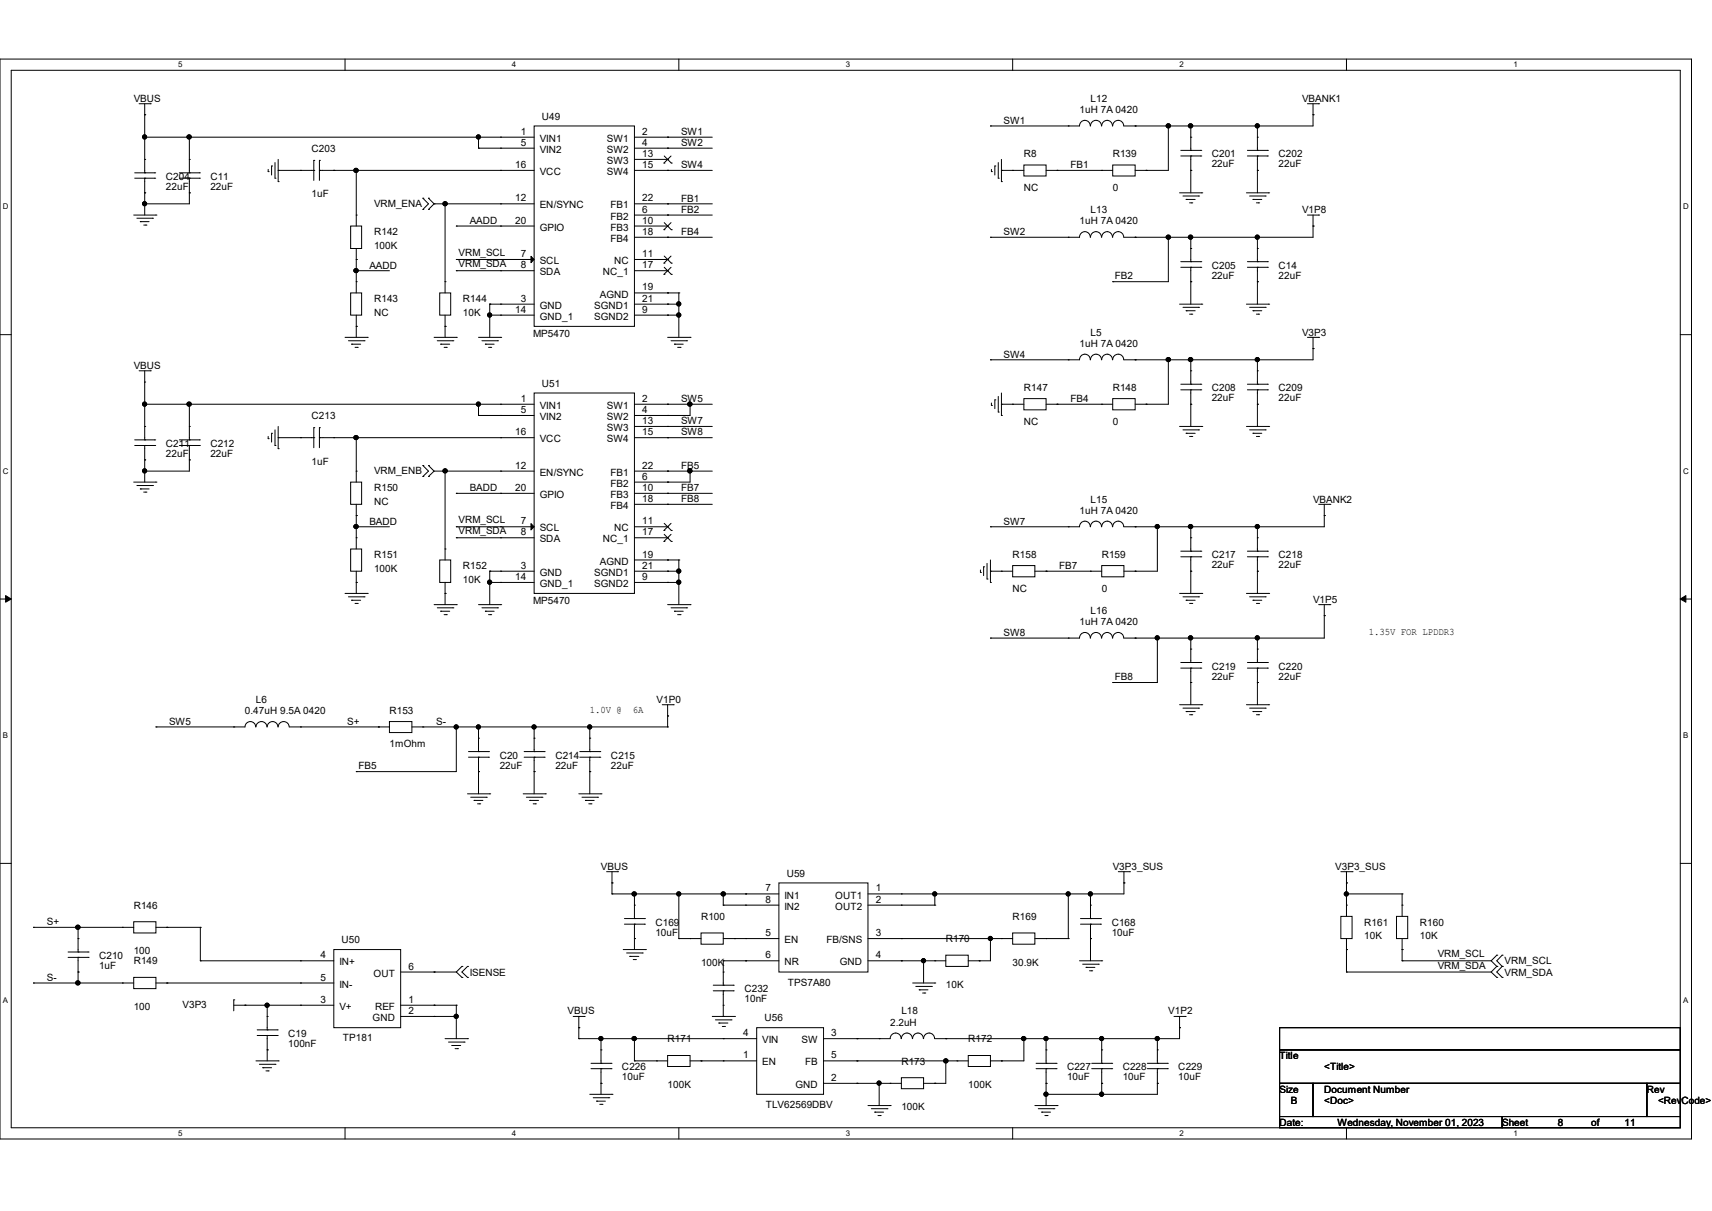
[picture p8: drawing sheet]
<svg xmlns="http://www.w3.org/2000/svg" width="297mm" height="210mm" viewBox="0 0 297 210" stroke-linecap="round" stroke-linejoin="round" font-family="sans-serif">
<path d="M0 10.2h293.5v187.3h-293.5zM1.9 12.2h289.6v183.4h-289.6z" fill="none" stroke="#000" stroke-width=".17"/>
<g fill="#fff">
<path d="M30.9 10.5h.8v1.5h-.8z"/>
<path d="M30.9 195.8h.8v1.5h-.8z"/>
</g>
<path d="M59.9 10.2v2M59.9 195.6v1.9" fill="none" stroke="#000" stroke-width=".17"/>
<g fill="#fff">
<path d="M88.8 10.5h.8v1.5h-.8z"/>
<path d="M88.8 195.8h.8v1.5h-.8z"/>
</g>
<path d="M117.8 10.2v2M117.8 195.6v1.9" fill="none" stroke="#000" stroke-width=".17"/>
<g fill="#fff">
<path d="M146.7 10.5h.8v1.5h-.8z"/>
<path d="M146.7 195.8h.8v1.5h-.8z"/>
</g>
<path d="M175.7 10.2v2M175.7 195.6v1.9" fill="none" stroke="#000" stroke-width=".17"/>
<g fill="#fff">
<path d="M204.6 10.5h.8v1.5h-.8z"/>
<path d="M204.6 195.8h.8v1.5h-.8z"/>
</g>
<path d="M233.6 10.2v2M233.6 195.6v1.9" fill="none" stroke="#000" stroke-width=".17"/>
<g fill="#fff">
<path d="M262.6 10.5h.7v1.5h-.7z"/>
<path d="M262.6 195.8h.7v1.5h-.7z"/>
<path d="M.5 35.1h1v1.5h-1z"/>
<path d="M292 35.1h1v1.5h-1z"/>
<path d="M.5 80.9h1v1.6h-1z"/>
<path d="M292 80.9h1v1.6h-1z"/>
</g>
<path d="M0 58h1.9M291.5 58h2" fill="none" stroke="#000" stroke-width=".17"/>
<g fill="#fff">
<path d="M.5 126.8h.9v1.5h-.9z"/>
<path d="M292 126.8h.9v1.5h-.9z"/>
</g>
<path d="M0 103.9h1.9M291.5 103.9h2" fill="none" stroke="#000" stroke-width=".17"/>
<path d="M1 103.3l.9 .6-.9 .5zM291.5 103.9l1-.6v1.1z" fill="#000" stroke="#000" stroke-width=".17"/>
<g fill="#fff">
<path d="M.5 172.6h.9v1.6h-.9z"/>
<path d="M292 172.6h.9v1.6h-.9z"/>
</g>
<g fill="none" stroke="#000" stroke-width=".17">
<path d="M24.1 18h2M25.1 19.9h.1M25.1 18v12M26.1 18h.1M226.8 18h2M227.8 19.9h.1M227.8 18v3.8h-32.8M228.8 18h.1M23.2 37.3h3.9M23.4 30.9h3.4M23.4 30h3.4M23.7 37.8h2.8"/>
<path d="M24.3 38.4h.1M24.3 38.4h1.6M24.9 39h.4M25.1 30h.1M25.1 30.9h.1M25.1 27.6h.1M25.1 33.4h.1M25.1 23.8h.1M25.1 35.3h.1M25.1 30.9v6.4M25.1 23.8h67.6M25.3 39h.1"/>
<path d="M26.5 37.8h.1M26.8 30.9h.1M26.8 30h.1M27.1 37.3h.1M31.1 30.9h3.5M31.1 30h3.5M32.9 30h.1M32.9 30.9h.1M32.9 27.6h.1M32.9 33.4h.1M32.9 23.8h.1M32.9 23.8v6.2"/>
<path d="M32.9 30.9v4.4h-7.8M34.6 30.9h.1M34.6 30h.1M46.5 29.8h.1M46.5 29.4v.4M47.1 28.8h.1M47.1 28.8v1.6M47.7 30.9h.1M47.7 28.2v2.7M48.3 31.5h.1M48.3 29.5h.1M48.3 27.6v3.9"/>
<path d="M48.3 29.5h6.1M52.2 29.5h.1M54.4 29.5h.1M54.4 27.8h.1M54.4 27.8v3.5M55.4 27.8h.1M55.4 29.5h.1M55.4 29.5h37.3M55.4 27.8v3.5M57.9 29.5h.1M60.8 39.2h1.9v3.9h-1.9zM61.8 37.3h.1"/>
<path d="M61.8 29.5h.1M61.8 29.5v9.7M73.4 34.4h.1M73.4 36.3h.1M73.4 34.4l.9 .9-.9 1M74.3 36.3h.1M74.3 34.4h.1M74.3 34.4l1 .9M75.3 35.3h.1M75.3 35.3l-1 1M75.3 35.3h17.4M77.2 35.3h.1"/>
<path d="M77.2 35.3v15.5M79.2 39.2h.1M79.2 39.2h13.5M83 23.8h.1M83 25.7h.1M83 25.7h9.7M83 23.8v1.9M86.9 35.3h.1M86.9 39.2h.1M86.9 23.8h.1M86.9 25.7h.1M86.9 29.5h.1"/>
<path d="M92.7 21.8h17.4v34.8h-17.4zM110.1 37.3h13.5M110.1 35.3h13.5M110.1 39.2h5.7M110.1 23.8h13.5M110.1 25.7h13.5M110.1 29.5h13.5M110.1 27.6h5.7M115.2 39.8h.1M115.2 28.3h.1M115.2 38.6l1.3 1.2M115.2 27.1l1.3 1.2"/>
<path d="M115.8 35.3h.1M115.8 37.3h.1M115.8 39.2h.1M115.8 23.8h.1M115.8 25.7h.1M115.8 27.6h.1M115.8 29.5h.1M116.4 38.6l-1.2 1.2M116.4 27.1l-1.2 1.2M116.5 39.8h.1M116.5 28.3h.1M171.8 21.8h15.5a.93 .93 0 0 1 .9-.9 .93 .93 0 0 1 .9 .9"/>
<path d="M171.8 21.8h.1M172 29.8h.1M172 29.4v.4M172.6 28.8h.1M172.6 28.8v1.6M173.2 30.9h.1M173.2 28.2v2.7M173.7 31.5h.1M173.7 29.5h.1M173.7 27.6v3.9M173.7 29.5h3.9M175.7 29.5h.1"/>
<path d="M177.6 28.6h3.9v1.9h-3.9zM181.5 29.5h11.5M183.4 29.5h.1M185.3 21.8h.1M189.2 21.8a.95 .95 0 0 1 .9-.9 .95 .95 0 0 1 1 .9M191.1 21.8a.93 .93 0 0 1 1-.9 .93 .93 0 0 1 .9 .9M191.1 29.5h.1M193 28.6h3.9v1.9h-3.9zM193 21.8a.95 .95 0 0 1 1-.9 .95 .95 0 0 1 .9 .9M196.9 21.8h.1M198.8 29.5h.1M202.7 21.8h.1"/>
<path d="M202.7 21.8v7.7h-5.8M204.6 33.4h3.9M204.9 27.1h3.4M204.9 26.1h3.4M205.2 34h2.7M205.8 34.6h.1M205.8 34.6h1.5M206.4 35.2h.4M206.6 26.1h.1M206.6 27.1h.1M206.6 23.8h.1M206.6 29.5h.1"/>
<path d="M206.6 21.8h.1M206.6 21.8v4.3M206.6 27.1v6.3M206.8 35.2h.1M207.9 34h.1M208.3 27.1h.1M208.3 26.1h.1M208.5 33.4h.1M216.2 33.4h3.9M216.4 27.1h3.5M216.4 26.1h3.5M216.8 34h2.7"/>
<path d="M217.4 34.6h.1M217.4 34.6h1.5M218 35.2h.4M218.1 26.1h.1M218.1 27.1h.1M218.1 23.8h.1M218.1 29.5h.1M218.1 21.8h.1M218.1 21.8v4.3M218.1 27.1v6.3M218.4 35.2h.1M219.5 34h.1"/>
<path d="M219.9 27.1h.1M219.9 26.1h.1M220.1 33.4h.1M226.8 37.3h2M227.8 39.2h.1M227.8 37.3v3.8h-32.8M228.8 37.3h.1M59.9 58.5h3.8M60.5 59.1h2.7M60.8 50.8h1.9v3.9h-1.9zM61 59.7h.1M61 59.7h1.6"/>
<path d="M61.8 56.6h.1M61.8 48.9h.1M61.8 45h.1M61.8 46.9h.1M61.8 43.1v7.7M61.8 54.7v3.8M61.8 46.9h5.8M63.2 59.1h.1M63.7 58.5h.1M75.3 58.5h3.9M75.9 59.1h2.7M76.3 50.8h1.9v3.9h-1.9z"/>
<path d="M76.5 59.7h.1M76.5 59.7h1.5M77.2 56.6h.1M77.2 48.9h.1M77.2 54.7v3.8M78.6 59.1h.1M79.2 58.5h.1M79.2 45h.1M79.2 46.9h.1M79.2 45h13.5M79.2 46.9h13.5M83 58.5h3.9"/>
<path d="M83.6 59.1h2.7M84.2 59.7h.1M84.2 59.7h1.5M85 52.7h.1M85 54.7h.1M85 52.7h7.7M85 54.7h7.7M85 52.7v5.8M86.3 59.1h.1M86.9 58.5h.1M86.9 45h.1M86.9 46.9h.1"/>
<path d="M86.9 52.7h.1M86.9 54.7h.1M110.1 52.7h7.7M110.1 45h5.7M110.1 46.9h5.7M110.1 41.1h13.5M110.1 54.7h7.7M110.1 50.8h7.7M115.2 45.6h.1M115.2 47.6h.1M115.2 44.4l1.3 1.2M115.2 46.4l1.3 1.2"/>
<path d="M115.8 41.1h.1M115.8 45h.1M115.8 46.9h.1M115.8 52.7h.1M115.8 54.7h.1M115.8 50.8h.1M115.8 58.5h3.9M116.4 59.1h2.7M116.4 44.4l-1.2 1.2M116.4 46.4l-1.2 1.2M116.5 45.6h.1M116.5 47.6h.1"/>
<path d="M117 59.7h.1M117 59.7h1.5M117.8 50.8h.1M117.8 52.7h.1M117.8 54.7h.1M117.8 50.8v7.7M119.1 59.1h.1M119.7 58.5h.1M171.8 41.1h15.5a.93 .93 0 0 1 .9-.9 .93 .93 0 0 1 .9 .9M171.8 41.1h.1M185.3 41.1h.1M191.1 41.1a.95 .95 0 0 0-1-.9 .95 .95 0 0 0-.9 .9"/>
<path d="M193 41.1a.93 .93 0 0 0-.9-.9 .93 .93 0 0 0-1 .9M193 48.9h.1M194.9 41.1a.95 .95 0 0 0-.9-.9 .95 .95 0 0 0-1 .9M196.9 41.1h.1M202.7 41.1h.1M202.7 41.1v7.8h-9.7M204.6 52.7h3.9M204.9 46.4h3.4M204.9 45.4h3.4M205.2 53.3h2.7M205.8 53.9h.1M205.8 53.9h1.5"/>
<path d="M206.4 54.5h.4M206.6 45.4h.1M206.6 46.4h.1M206.6 43.1h.1M206.6 48.9h.1M206.6 41.1h.1M206.6 41.1v4.3M206.6 46.4v6.3M206.8 54.5h.1M207.9 53.3h.1M208.3 46.4h.1M208.3 45.4h.1"/>
<path d="M208.5 52.7h.1M216.2 52.7h3.9M216.4 46.4h3.5M216.4 45.4h3.5M216.8 53.3h2.7M217.4 53.9h.1M217.4 53.9h1.5M218 54.5h.4M218.1 45.4h.1M218.1 46.4h.1M218.1 43.1h.1M218.1 48.9h.1"/>
<path d="M218.1 41.1h.1M218.1 41.1v4.3M218.1 46.4v6.3M218.4 54.5h.1M219.5 53.3h.1M219.9 46.4h.1M219.9 45.4h.1M220.1 52.7h.1M226.8 58.5h2M227.8 58.5v3.9h-32.8M228.8 58.5h.1M23.4 77.3h3.4"/>
<path d="M23.4 76.3h3.4M24.1 64.3h2M25.1 66.3h.1M25.1 76.3h.1M25.1 77.3h.1M25.1 74h.1M25.1 79.8h.1M25.1 70.1h.1M25.1 64.3v12M25.1 77.3v6.3M25.1 70.1h67.6M26.1 64.3h.1"/>
<path d="M26.8 77.3h.1M26.8 76.3h.1M31.1 77.3h3.5M31.1 76.3h3.5M32.9 76.3h.1M32.9 77.3h.1M32.9 74h.1M32.9 79.8h.1M32.9 70.1h.1M32.9 70.1v6.2M32.9 77.3v4.4h-7.8M34.6 77.3h.1"/>
<path d="M34.6 76.3h.1M46.5 76.1h.1M46.5 75.7v.4M47.1 75.1h.1M47.1 75.1v1.6M47.7 77.3h.1M47.7 74.5v2.8M48.3 77.8h.1M48.3 75.9h.1M48.3 74v3.8M48.3 75.9h6.1M52.2 75.9h.1"/>
<path d="M54.4 75.9h.1M54.4 74.2h.1M54.4 74.2v3.4M55.4 74.2h.1M55.4 75.9h.1M55.4 75.9h37.3M55.4 74.2v3.4M57.9 75.9h.1M61.6 60.2h.4M61.8 75.9h.1M61.8 75.9v7.7M62 60.2h.1"/>
<path d="M77 60.2h.4M77.4 60.2h.1M83 70.1h.1M83 72.1h.1M83 70.1v2M83 72.1h9.7M84.8 60.2h.3M85.1 60.2h.1M86.9 70.1h.1M86.9 72.1h.1M86.9 75.9h.1M92.7 68.2h17.4v34.7h-17.4z"/>
<path d="M110.1 74h13.5M110.1 70.1h13.5M110.1 75.9h13.5M115.8 70.1h.1M115.8 72.1h.1M115.8 74h.1M115.8 75.9h.1M117.6 60.2h.4M118 60.2h.1M119.7 70.1h.1M119.7 70.1v2h-9.6M171.8 62.4h.1"/>
<path d="M172 70.3h.1M172 69.9v.4M172.6 69.3h.1M172.6 69.3v1.6M173.2 71.5h.1M173.2 68.7v2.8M173.7 72.1h.1M173.7 70.1h.1M173.7 68.2v3.9M173.7 70.1h3.9M175.7 70.1h.1M177.6 69.1h3.9v2h-3.9z"/>
<path d="M181.5 70.1h11.5M183.4 70.1h.1M185.3 62.4h.1M189.1 62.4a.93 .93 0 0 0-.9-1 .93 .93 0 0 0-.9 1h-15.5M191.1 62.4a.95 .95 0 0 0-1-1 .95 .95 0 0 0-.9 1M191.1 70.1h.1M193 62.4a.93 .93 0 0 0-.9-1 .93 .93 0 0 0-1 1M193 69.1h3.9v2h-3.9zM194.9 62.4a.95 .95 0 0 0-.9-1 .95 .95 0 0 0-1 1M196.9 62.4h.1M198.8 70.1h.1M202.7 62.4h.1"/>
<path d="M202.7 62.4v7.7h-5.8M204.6 74h3.9M204.9 67.6h3.4M204.9 66.6h3.4M205.2 74.5h2.7M205.8 75.1h.1M205.8 75.1h1.5M206.4 75.7h.4M206.6 66.6h.1M206.6 67.6h.1M206.6 64.3h.1M206.6 70.1h.1"/>
<path d="M206.6 62.4h.1M206.6 62.4v4.2M206.6 67.6v6.4M206.8 75.7h.1M207.9 74.5h.1M208.3 67.6h.1M208.3 66.6h.1M208.5 74h.1M216.2 74h3.9M216.4 67.6h3.5M216.4 66.6h3.5M216.8 74.5h2.7"/>
<path d="M217.4 75.1h.1M217.4 75.1h1.5M218 75.7h.4M218.1 66.6h.1M218.1 67.6h.1M218.1 64.3h.1M218.1 70.1h.1M218.1 62.4h.1M218.1 62.4v4.2M218.1 67.6v6.4M218.4 75.7h.1M219.5 74.5h.1"/>
<path d="M219.9 67.6h.1M219.9 66.6h.1M220.1 74h.1M227.8 60.5h.1M23.2 83.6h3.9M23.7 84.2h2.8M24.3 84.8h.1M24.3 84.8h1.6M24.9 85.3h.4M25.1 81.7h.1M25.3 85.3h.1M26.5 84.2h.1"/>
<path d="M27.1 83.6h.1M60.8 83.6h1.9v3.9h-1.9zM60.8 95.2h1.9v3.9h-1.9zM61.8 89.4h.1M61.8 81.7h.1M61.8 93.3h.1M61.8 91.4h.1M61.8 87.5v7.7M61.8 99.1v3.8M61.8 91.4h5.8M73.4 80.7h.1M73.4 82.6h.1"/>
<path d="M73.4 80.7l.9 1-.9 .9M74.3 82.6h.1M74.3 80.7h.1M74.3 80.7l1 1M75.3 81.7l-1 .9M75.3 81.7h17.4M76.3 97.1h1.9v3.9h-1.9zM77.2 95.2h.1M77.2 81.7h.1M77.2 81.7v15.4M79.2 85.6h.1M79.2 91.4h.1"/>
<path d="M79.2 93.3h.1M79.2 91.4h13.5M79.2 85.6h13.5M79.2 93.3h13.5M85 99.1h.1M85 99.1h7.7M85 99.1v5.8M86.9 81.7h.1M86.9 85.6h.1M86.9 91.4h.1M86.9 93.3h.1M86.9 99.1h.1"/>
<path d="M110.1 87.5h13.5M110.1 99.1h7.7M110.1 91.4h5.7M110.1 81.7h13.5M110.1 85.6h13.5M110.1 93.3h5.7M110.1 97.1h7.7M115.2 92h.1M115.2 93.9h.1M115.2 90.8l1.3 1.2M115.2 92.7l1.3 1.2M115.8 81.7h.1"/>
<path d="M115.8 83.6h.1M115.8 85.6h.1M115.8 87.5h.1M115.8 91.4h.1M115.8 93.3h.1M115.8 99.1h.1M115.8 97.1h.1M116.4 90.8l-1.2 1.2M116.4 92.7l-1.2 1.2M116.5 92h.1M116.5 93.9h.1M117.8 97.1h.1"/>
<path d="M117.8 99.1h.1M117.8 97.1v7.8M119.7 81.7h.1M119.7 81.7v1.9h-9.6M170.1 99.3h.1M170.1 98.8v.5M170.6 98.3h.1M170.6 98.3v1.5M171.2 97.7v2.7M171.8 91.4h.1M171.8 99.1h.1M171.8 97.1v3.9"/>
<path d="M171.8 99.1h3.9M173.7 99.1h.1M175.7 98.1h3.8v1.9h-3.8zM179.5 99.1h11.6M181.5 99.1h.1M185.3 91.4h.1M189.1 91.4a.93 .93 0 0 0-.9-1 .93 .93 0 0 0-.9 1h-15.5M189.2 99.1h.1M191.1 91.4a.95 .95 0 0 0-1-1 .95 .95 0 0 0-.9 1M191.1 98.1h3.9v1.9h-3.9zM193 91.4a.93 .93 0 0 0-.9-1 .93 .93 0 0 0-1 1M194.9 91.4a.95 .95 0 0 0-.9-1 .95 .95 0 0 0-1 1"/>
<path d="M196.9 91.4h.1M196.9 99.1h.1M200.8 91.4h.1M200.8 91.4v7.7h-5.8M204.9 96.6h3.4M204.9 95.6h3.4M206.6 95.6h.1M206.6 96.6h.1M206.6 93.3h.1M206.6 99.1h.1M206.6 91.4h.1M206.6 91.4v4.2"/>
<path d="M206.6 96.6v6.3M208.3 96.6h.1M208.3 95.6h.1M216.4 96.6h3.5M216.4 95.6h3.5M218.1 95.6h.1M218.1 96.6h.1M218.1 93.3h.1M218.1 99.1h.1M218.1 91.4h.1M218.1 91.4v4.2M218.1 96.6v6.3"/>
<path d="M219.9 96.6h.1M219.9 95.6h.1M228.8 87.5h1.9M229.7 89.4h.1M229.7 87.5v3.9h-34.7M230.7 87.5h.1M59.9 102.9h3.8M60.5 103.5h2.7M61 104.1h.1M61 104.1h1.6M61.6 104.6h.4M61.8 101h.1"/>
<path d="M62 104.6h.1M63.2 103.5h.1M63.7 102.9h.1M75.3 104.9h3.9M75.9 105.4h2.7M76.5 106h.1M76.5 106h1.5M77 106.6h.4M77.2 102.9h.1M77.2 101v3.9M77.4 106.6h.1M78.6 105.4h.1"/>
<path d="M79.2 104.9h.1M83 104.9h3.9M83.6 105.4h2.7M84.2 106h.1M84.2 106h1.5M84.8 106.6h.3M85 101h.1M85 101h7.7M85.1 106.6h.1M86.3 105.4h.1M86.9 104.9h.1M86.9 101h.1"/>
<path d="M110.1 101h7.7M115.8 101h.1M115.8 104.9h3.9M116.4 105.4h2.7M117 106h.1M117 106h1.5M117.6 106.6h.4M117.8 101h.1M118 106.6h.1M119.1 105.4h.1M119.7 104.9h.1M171.2 100.4h.1"/>
<path d="M171.8 101h.1M171.8 110.7h.1M185.3 110.7h.1M189.1 110.7a.93 .93 0 0 0-.9-1 .93 .93 0 0 0-.9 1h-15.5M191.1 110.7a.95 .95 0 0 0-1-1 .95 .95 0 0 0-.9 1M193 110.7a.93 .93 0 0 0-.9-1 .93 .93 0 0 0-1 1M193 118.4h.1M194.9 110.7a.95 .95 0 0 0-.9-1 .95 .95 0 0 0-1 1M196.9 110.7h.1M200.8 110.7h.1M200.8 110.7v7.7h-7.8M204.6 102.9h3.9"/>
<path d="M204.9 115.9h3.4M204.9 114.9h3.4M205.2 103.5h2.7M205.8 104.1h.1M205.8 104.1h1.5M206.4 104.6h.4M206.6 114.9h.1M206.6 115.9h.1M206.6 112.6h.1M206.6 118.4h.1M206.6 110.7h.1M206.6 110.7v4.2"/>
<path d="M206.6 115.9v6.3M206.8 104.6h.1M207.9 103.5h.1M208.3 115.9h.1M208.3 114.9h.1M208.5 102.9h.1M216.2 102.9h3.9M216.4 115.9h3.5M216.4 114.9h3.5M216.8 103.5h2.7M217.4 104.1h.1M217.4 104.1h1.5"/>
<path d="M218 104.6h.4M218.1 114.9h.1M218.1 115.9h.1M218.1 112.6h.1M218.1 118.4h.1M218.1 110.7h.1M218.1 110.7v4.2M218.1 115.9v6.3M218.4 104.6h.1M219.5 103.5h.1M219.9 115.9h.1M219.9 114.9h.1"/>
<path d="M220.1 102.9h.1M228.8 104.9h1.9M229.7 106.8h.1M229.7 104.9v5.8h-34.7M230.7 104.9h.1M27.1 126.1h15.4a.93 .93 0 0 1 .9-1 .93 .93 0 0 1 1 1M27.1 126.1h.1M40.6 126.1h.1M44.4 126.1a.95 .95 0 0 1 1-1 .95 .95 0 0 1 .9 1M46.4 126.1a.93 .93 0 0 1 .9-1 .93 .93 0 0 1 .9 1M48.3 126.1a.95 .95 0 0 1 .9-1 .95 .95 0 0 1 1 1M50.2 126.1h17.4"/>
<path d="M52.2 126.1h.1M61.8 133.8h.1M65.7 126.1h.1M67.6 125.1h3.9v1.9h-3.9zM71.5 126.1h44.3M73.4 126.1h.1M79.2 126.1h.1M79.2 126.1v7.7h-17.4M81.1 137.7h3.9M81.3 131.3h3.5M81.3 130.3h3.5M81.7 138.3h2.7"/>
<path d="M82.3 138.8h.1M82.3 138.8h1.5M82.8 139.4h.4M83 130.3h.1M83 131.3h.1M83 128h.1M83 133.8h.1M83 126.1h.1M83 126.1v4.2M83 131.3v6.4M83.2 139.4h.1M84.4 138.3h.1"/>
<path d="M84.8 131.3h.1M84.8 130.3h.1M85 137.7h.1M90.8 137.7h3.8M90.9 131.3h3.5M90.9 130.3h3.5M91.3 138.3h2.7M91.9 138.8h.1M91.9 138.8h1.5M92.5 139.4h.4M92.7 130.3h.1M92.7 131.3h.1"/>
<path d="M92.7 128h.1M92.7 133.8h.1M92.7 126.1h.1M92.7 126.1v4.2M92.7 131.3v6.4M92.9 139.4h.1M94 138.3h.1M94.4 131.3h.1M94.4 130.3h.1M94.6 137.7h.1M100.4 137.7h3.9M100.6 131.3h3.5"/>
<path d="M100.6 130.3h3.5M101 138.3h2.7M101.6 138.8h.1M101.6 138.8h1.5M102.2 139.4h.3M102.3 130.3h.1M102.3 131.3h.1M102.3 128h.1M102.3 133.8h.1M102.3 126.1h.1M102.3 126.1v4.2M102.3 131.3v6.4"/>
<path d="M102.5 139.4h.1M103.7 138.3h.1M104.1 131.3h.1M104.1 130.3h.1M104.3 137.7h.1M114.9 122.2h1.9M115.8 124.2h.1M115.8 126.1h.1M115.8 122.2v3.9M116.8 122.2h.1M204.6 122.2h3.9M205.2 122.8h2.7"/>
<path d="M205.8 123.4h.1M205.8 123.4h1.5M206.4 124h.4M206.8 124h.1M207.9 122.8h.1M208.5 122.2h.1M216.2 122.2h3.9M216.8 122.8h2.7M217.4 123.4h.1M217.4 123.4h1.5M218 124h.4M218.4 124h.1"/>
<path d="M219.5 122.8h.1M220.1 122.2h.1M0 149.7h1.9M23.2 159.9h3.9v1.9h-3.9zM105.2 151.2h1.9M106.2 153.1h.1M106.2 155h.1M106.2 151.2v3.8M106.2 155h28.9M107.1 151.2h.1M108.3 159.3h3.5M110.1 159.3h.1"/>
<path d="M110.1 157h.1M110.1 155h.1M110.1 155v4.3M111.8 159.3h.1M117.8 155h.1M117.8 155v7.8M125.5 157h.1M125.5 155h.1M125.5 155v2M125.5 157h9.6M129.4 155h.1M129.4 157h.1"/>
<path d="M135.1 153.1h15.5v15.5h-15.5zM150.6 157h11.6M156.4 155h.1M156.4 157h.1M162.2 155h.1M162.2 157h.1M162.2 155v2M185.3 155h.1M185.3 155v7.8M187.5 159.3h3.4M189.2 159.3h.1M189.2 157h.1"/>
<path d="M189.2 155h.1M189.2 155v4.3M190.9 159.3h.1M194 151.2h2M195 153.1h.1M195 151.2v3.8h-44.4M196 151.2h.1M232.6 158.9h2v3.9h-2zM232.6 151.2h2M233.6 153.1h.1M233.6 157h.1M233.6 155h.1"/>
<path d="M233.6 151.2v7.7M233.6 155h9.6M234.6 151.2h.1M242.3 158.9h1.9v3.9h-1.9zM243.2 157h.1M243.2 155h.1M243.2 155v3.9M291.5 149.7h2M5.8 160.8h.1M5.8 170.5h.1M5.8 170.5h17.4M5.8 160.8h17.4"/>
<path d="M11.8 166h3.5M11.8 165.1h3.5M13.5 165.1h.1M13.5 166h.1M13.5 162.8h.1M13.5 168.6h.1M13.5 160.8h.1M13.5 170.5h.1M13.5 160.8v4.3M13.5 166v4.5M15.3 166h.1M15.3 165.1h.1"/>
<path d="M21.3 160.8h.1M21.3 170.5h.1M23.2 169.5h3.9v1.9h-3.9zM27.1 170.5h30.8M27.1 160.8h7.7M29 160.8h.1M29 170.5h.1M34.8 160.8h.1M34.8 166.6h.1M34.8 166.6h23.1M34.8 160.8v5.8M40.6 173.4h.1"/>
<path d="M40.6 174.3h17.3M40.6 173.4v1.9M42.5 174.3h.1M44.6 179.6h3.5M44.6 178.6h3.5M46.4 178.6h.1M46.4 179.6h.1M46.4 176.3h.1M46.4 174.3h.1M46.4 174.3v4.3M46.4 179.6v4.4M48.1 179.6h.1"/>
<path d="M48.1 178.6h.1M52.2 166.6h.1M52.2 170.5h.1M52.2 174.3h.1M57.9 164.7h11.6v13.5h-11.6zM69.5 174.3h9.7M69.5 176.3h9.7M69.5 168.6h9.7M75.3 168.6h.1M75.3 174.3h.1M75.3 176.3h.1M79.2 174.3h.1"/>
<path d="M79.2 176.3h.1M79.2 168.6l.9 .9M79.2 174.3v5.8M80.1 167.6h.1M80.1 169.5h.1M80.1 167.6l-.9 1M81.1 169.5h.1M81.1 167.6h.1M81.1 167.6l-1 1 1 .9M99.4 176.3h1.9M100.4 178.2h.1M100.4 176.3v3.8"/>
<path d="M101.3 176.3h.1M108.1 164.7h3.9M108.3 160.3h3.5M108.7 165.3h2.7M109.3 165.9h.1M109.3 165.9h1.5M109.9 166.4h.3M110.1 160.3h.1M110.1 162.8h.1M110.1 160.3v4.4M110.2 166.4h.1M111.4 165.3h.1"/>
<path d="M111.8 160.3h.1M112 164.7h.1M117.8 162.8h.1M117.8 162.8h3.8M119.7 162.8h.1M121.6 161.8h3.9v1.9h-3.9zM123.6 176.3h3.8M123.7 171.8h3.5M123.7 170.9h3.5M124.1 176.9h2.7M124.7 177.4h.1M124.7 177.4h1.6"/>
<path d="M125.3 178h.4M125.5 170.9h.1M125.5 171.8h.1M125.5 168.6h.1M125.5 174.3h.1M125.5 166.6h.1M125.5 176.3h.1M125.5 166.6h9.6M125.5 162.8h9.6M125.5 166.6v4.3M125.5 171.8v4.5M125.7 178h.1"/>
<path d="M126.8 176.9h.1M127.2 171.8h.1M127.2 170.9h.1M127.4 176.3h.1M127.4 162.8h.1M129.4 162.8h.1M129.4 166.6h.1M131.3 178.2h11.6v11.6h-11.6zM150.6 166.6h13.5M150.6 162.8h25.1M156.4 162.8h.1M156.4 166.6h.1"/>
<path d="M158.3 170.5h3.9M158.9 171.1h2.7M159.5 171.7h.1M159.5 171.7h1.5M160.1 172.2h.3M160.2 166.6h.1M160.2 166.6v3.9M160.4 172.2h.1M161.6 171.1h.1M162.2 170.5h.1M162.2 166.6h.1M164.1 165.7h3.9v1.9h-3.9z"/>
<path d="M169.9 166.6h.1M171.8 162.8h.1M171.8 162.8v3.8h-3.8M173.7 162.8h.1M175.7 161.8h3.8v1.9h-3.8zM179.5 162.8h5.8M181.5 162.8h.1M185.3 162.8h.1M187.3 166.6h3.8M187.5 160.3h3.4M187.8 167.2h2.7M188.4 167.8h.1"/>
<path d="M188.4 167.8h1.5M189 168.4h.4M189.2 160.3h.1M189.2 162.8h.1M189.2 160.3v6.3M189.4 168.4h.1M190.5 167.2h.1M190.9 160.3h.1M191.1 166.6h.1M203.7 176.3h1.9M204.6 178.2h.1M204.6 176.3v3.8h-42.4"/>
<path d="M205.6 176.3h.1M222 178.2h69.5v3.9h-69.5zM233.6 164.7h.1M233.6 168.6h.1M233.6 162.8v5.8M233.6 168.6h25.1M243.2 164.7h.1M243.2 166.6h.1M243.2 166.6h15.5M243.2 162.8v3.8M258.7 166.6l1 1M258.7 168.6l1 .9"/>
<path d="M259.7 165.7h.1M259.7 167.6h.1M259.7 169.5h.1M259.7 165.7l-1 .9M259.7 167.6l-1 1M260.6 167.6h.1M260.6 165.7h.1M260.6 169.5h.1M260.6 165.7l-.9 .9 .9 1M260.6 167.6l-.9 1 .9 .9M44.4 184h3.9M45 184.6h2.7"/>
<path d="M45.6 185.2h.1M45.6 185.2h1.5M46.1 185.7h.4M46.4 182.1h.1M46.5 185.7h.1M47.7 184.6h.1M48.3 184h.1M77.2 180.1h3.9M77.8 180.7h2.7M78.4 181.3h.1M78.4 181.3h1.5M79 181.9h.4"/>
<path d="M79.4 181.9h.1M80.5 180.7h.1M81.1 180.1h.1M100.4 180.1h.1M100.4 180.1h30.9M102.3 189.8h3.9M102.5 185.3h3.5M102.5 184.4h3.5M102.9 190.4h2.7M103.5 191h.1M103.5 191h1.5M104.1 191.5h.3"/>
<path d="M104.3 184.4h.1M104.3 185.3h.1M104.3 182.1h.1M104.3 187.9h.1M104.3 180.1h.1M104.3 180.1v4.3M104.3 185.3v4.5M104.4 191.5h.1M105.6 190.4h.1M106 185.3h.1M106 184.4h.1M106.2 189.8h.1"/>
<path d="M110.1 180.1h.1M110.1 184h.1M110.1 184h5.7M110.1 180.1v3.9M113.9 184h.1M115.8 183h3.9v2h-3.9zM119.7 184h11.6M121.6 184h.1M125.5 184h.1M125.5 180.1h.1M142.9 180.1h11.5a.95 .95 0 0 1 1-.9 .95 .95 0 0 1 .9 .9M142.9 184h25.1"/>
<path d="M142.9 187.9h13.5M148.7 187.9h.1M148.7 180.1h.1M148.7 184h.1M150.6 191.7h3.8M151.2 192.3h2.7M151.8 192.9h.1M151.8 192.9h1.5M152.3 193.5h.4M152.5 180.1h.1M152.5 187.9h.1M152.5 187.9v3.8"/>
<path d="M152.7 193.5h.1M153.9 192.3h.1M154.4 191.7h.1M154.4 187.9h.1M156.4 186.9h3.8v1.9h-3.8zM158.3 180.1a.95 .95 0 0 0-1-.9 .95 .95 0 0 0-.9 .9M160.2 180.1a.93 .93 0 0 0-.9-.9 .93 .93 0 0 0-1 .9M162.1 180.1a.95 .95 0 0 0-.9-.9 .95 .95 0 0 0-1 .9M162.2 187.9h.1M164.1 180.1h.1M164.1 184h.1M164.1 184v3.9h-3.9"/>
<path d="M166 184h.1M168 183h3.8v2h-3.8zM173.7 184h.1M177.6 180.1h.1M177.6 180.1v3.9h-5.8M179.5 191.7h3.9M179.7 185.3h3.5M179.7 184.4h3.5M180.1 192.3h2.7M180.7 192.9h.1M180.7 192.9h1.5M181.3 193.5h.4"/>
<path d="M181.5 184.4h.1M181.5 185.3h.1M181.5 182.1h.1M181.5 187.9h.1M181.5 180.1h.1M181.5 189.8h.1M181.5 180.1v4.3M181.5 185.3v6.4M181.7 193.5h.1M182.8 192.3h.1M183.2 185.3h.1M183.2 184.4h.1"/>
<path d="M183.4 191.7h.1M189.4 185.3h3.5M189.4 184.4h3.5M191.1 184.4h.1M191.1 185.3h.1M191.1 182.1h.1M191.1 187.9h.1M191.1 180.1h.1M191.1 189.8h.1M191.1 180.1v4.3M191.1 185.3v4.5M192.9 185.3h.1"/>
<path d="M192.9 184.4h.1M199.1 185.3h3.4M199.1 184.4h3.4M200.8 184.4h.1M200.8 185.3h.1M200.8 182.1h.1M200.8 187.9h.1M200.8 180.1h.1M200.8 185.3v4.5h-19.3M200.8 180.1v4.3M202.5 185.3h.1M202.5 184.4h.1"/>
<path d="M222 182.1h69.5v5.8h-69.5zM222 187.9h5.8v5.7h-5.8zM222 193.6h38.6v2h-38.6zM227.8 187.9h57.9v5.7h-57.9zM260.6 193.6h30.9v2h-30.9zM285.7 187.9h5.8v5.7h-5.8z"/>
</g>
<g fill="#000" stroke="#000" stroke-width=".17">
<path d="M92.1 44.4l.6 .6-.6 .6zM92.1 90.8l.6 .6-.6 .5z"/>
<circle cx="25.1" cy="23.7" r=".36"/>
<circle cx="25.1" cy="35.3" r=".36"/>
<circle cx="32.8" cy="23.7" r=".37"/>
<circle cx="61.8" cy="29.5" r=".37"/>
<circle cx="77.2" cy="35.3" r=".37"/>
<circle cx="83" cy="23.7" r=".36"/>
<circle cx="202.7" cy="21.8" r=".37"/>
<circle cx="206.6" cy="21.8" r=".37"/>
<circle cx="218.1" cy="21.8" r=".36"/>
<circle cx="61.8" cy="46.9" r=".37"/>
<circle cx="84.9" cy="54.6" r=".36"/>
<circle cx="117.7" cy="52.7" r=".36"/>
<circle cx="117.7" cy="54.6" r=".36"/>
<circle cx="202.7" cy="41.1" r=".37"/>
<circle cx="206.6" cy="41.1" r=".37"/>
<circle cx="218.1" cy="41.1" r=".36"/>
<circle cx="25.1" cy="70.1" r=".36"/>
<circle cx="32.8" cy="70.1" r=".37"/>
<circle cx="61.8" cy="75.9" r=".37"/>
<circle cx="83" cy="70.1" r=".36"/>
<circle cx="119.7" cy="70.1" r=".37"/>
<circle cx="202.7" cy="62.4" r=".37"/>
<circle cx="206.6" cy="62.4" r=".37"/>
<circle cx="218.1" cy="62.4" r=".36"/>
<circle cx="25.1" cy="81.7" r=".36"/>
<circle cx="61.8" cy="91.3" r=".37"/>
<circle cx="77.2" cy="81.7" r=".37"/>
<circle cx="117.7" cy="99" r=".36"/>
<circle cx="119.7" cy="81.7" r=".37"/>
<circle cx="200.8" cy="91.3" r=".36"/>
<circle cx="206.6" cy="91.3" r=".37"/>
<circle cx="218.1" cy="91.3" r=".36"/>
<circle cx="84.9" cy="101" r=".36"/>
<circle cx="117.7" cy="101" r=".36"/>
<circle cx="200.8" cy="110.6" r=".36"/>
<circle cx="206.6" cy="110.6" r=".37"/>
<circle cx="218.1" cy="110.6" r=".36"/>
<circle cx="79.1" cy="126.1" r=".36"/>
<circle cx="83" cy="126.1" r=".36"/>
<circle cx="92.6" cy="126.1" r=".36"/>
<circle cx="102.3" cy="126.1" r=".36"/>
<circle cx="110" cy="155" r=".37"/>
<circle cx="117.7" cy="155" r=".36"/>
<circle cx="125.5" cy="155" r=".37"/>
<circle cx="162.2" cy="155" r=".36"/>
<circle cx="185.3" cy="155" r=".36"/>
<circle cx="189.2" cy="155" r=".36"/>
<circle cx="233.6" cy="155" r=".36"/>
<circle cx="13.5" cy="160.8" r=".37"/>
<circle cx="13.5" cy="170.5" r=".37"/>
<circle cx="46.3" cy="174.3" r=".36"/>
<circle cx="79.1" cy="176.3" r=".36"/>
<circle cx="160.2" cy="166.6" r=".36"/>
<circle cx="171.8" cy="162.8" r=".36"/>
<circle cx="104.2" cy="180.1" r=".36"/>
<circle cx="110" cy="180.1" r=".37"/>
<circle cx="152.5" cy="187.8" r=".36"/>
<circle cx="164.1" cy="184" r=".37"/>
<circle cx="177.6" cy="180.1" r=".37"/>
<circle cx="181.5" cy="189.8" r=".36"/>
<circle cx="181.5" cy="180.1" r=".36"/>
<circle cx="191.1" cy="180.1" r=".36"/>
<circle cx="191.1" cy="189.8" r=".36"/>
<circle cx="200.8" cy="180.1" r=".36"/>
</g>
<g font-size="1.7">
<text x="23.2" y="17.7">VBUS</text>
<text x="189.2" y="17.7">L12</text>
<text x="225.9" y="17.7">VBANK1</text>
<text x="90.3" y="23.4">1</text>
<text x="94" y="20.7">U49</text>
<text x="111.4" y="23.4">2</text>
<text x="118.1" y="23.4">SW1</text>
<text x="174.1" y="21.5">SW1</text>
<text x="187.3" y="19.6">1uH 7A 0420</text>
<text x="54.1" y="26.3">C203</text>
<text x="89.4" y="29.1">16</text>
<text x="90.3" y="25.3">5</text>
<text x="93.6" y="24.6">VIN1</text>
<text x="93.6" y="26.5">VIN2</text>
<text x="105.3" y="24.6">SW1</text>
<text x="105.3" y="26.5">SW2</text>
<text x="105.3" y="28.4">SW3</text>
<text x="111.4" y="25.3">4</text>
<text x="111.4" y="27.2">13</text>
<text x="111.4" y="29.1">15</text>
<text x="118.1" y="25.3">SW2</text>
<text x="118.1" y="29.2">SW4</text>
<text x="177.6" y="27.3">R8</text>
<text x="185.7" y="29.2">FB1</text>
<text x="193" y="27.3">R139</text>
<text x="210.2" y="27.3">C201</text>
<text x="210.2" y="29">22uF</text>
<text x="221.8" y="27.3">C202</text>
<text x="221.8" y="29">22uF</text>
<text x="28.8" y="31.2">C204</text>
<text x="28.8" y="32.9">22uF</text>
<text x="36.5" y="31.2">C11</text>
<text x="36.5" y="32.9">22uF</text>
<text x="54.1" y="34.2">1uF</text>
<text x="64.9" y="35.8">VRM_ENA</text>
<text x="89.4" y="34.9">12</text>
<text x="93.6" y="30.4">VCC</text>
<text x="105.3" y="30.4">SW4</text>
<text x="111.4" y="34.9">22</text>
<text x="118.1" y="35">FB1</text>
<text x="177.6" y="33.1">NC</text>
<text x="193" y="33.1">0</text>
<text x="64.9" y="40.8">R142</text>
<text x="81.5" y="38.8">AADD</text>
<text x="89.4" y="38.8">20</text>
<text x="93.6" y="36.2">EN/SYNC</text>
<text x="93.6" y="40">GPIO</text>
<text x="105.9" y="36.2">FB1</text>
<text x="105.9" y="38.1">FB2</text>
<text x="105.9" y="40">FB3</text>
<text x="105.9" y="42">FB4</text>
<text x="111.4" y="36.9">6</text>
<text x="111.4" y="38.8">10</text>
<text x="111.4" y="40.7">18</text>
<text x="118.1" y="36.9">FB2</text>
<text x="118.1" y="40.8">FB4</text>
<text x="174.1" y="40.8">SW2</text>
<text x="187.3" y="38.9">1uH 7A 0420</text>
<text x="189.2" y="37">L13</text>
<text x="225.9" y="37">V1P8</text>
<text x="64.1" y="46.6">AADD</text>
<text x="64.9" y="43.1">100K</text>
<text x="79.5" y="44.4">VRM_SCL</text>
<text x="79.5" y="46.4">VRM_SDA</text>
<text x="90.3" y="44.6">7</text>
<text x="90.3" y="46.5">8</text>
<text x="93.6" y="45.8">SCL</text>
<text x="93.6" y="47.8">SDA</text>
<text x="104.6" y="47.8">NC_1</text>
<text x="106.5" y="45.8">NC</text>
<text x="111.4" y="44.6">11</text>
<text x="111.4" y="46.5">17</text>
<text x="210.2" y="46.6">C205</text>
<text x="221.8" y="46.6">C14</text>
<text x="64.9" y="52.4">R143</text>
<text x="80.3" y="52.4">R144</text>
<text x="90.3" y="52.3">3</text>
<text x="93.6" y="53.6">GND</text>
<text x="103.1" y="53.6">SGND1</text>
<text x="104.1" y="51.6">AGND</text>
<text x="111.4" y="52.3">21</text>
<text x="111.4" y="50.4">19</text>
<text x="193.4" y="48.5">FB2</text>
<text x="210.2" y="48.3">22uF</text>
<text x="221.8" y="48.3">22uF</text>
<text x="64.9" y="54.7">NC</text>
<text x="80.3" y="54.7">10K</text>
<text x="89.4" y="54.2">14</text>
<text x="92.5" y="58.4">MP5470</text>
<text x="93.6" y="55.5">GND_1</text>
<text x="103.1" y="55.5">SGND2</text>
<text x="111.4" y="54.2">9</text>
<text x="189.2" y="58.2">L5</text>
<text x="225.9" y="58.2">V3P3</text>
<text x="23.2" y="64">VBUS</text>
<text x="174.1" y="62">SW4</text>
<text x="187.3" y="60.1">1uH 7A 0420</text>
<text x="90.3" y="69.7">1</text>
<text x="90.3" y="71.6">5</text>
<text x="93.6" y="70.9">VIN1</text>
<text x="94" y="67.1">U51</text>
<text x="105.3" y="70.9">SW1</text>
<text x="111.4" y="69.7">2</text>
<text x="111.4" y="71.6">4</text>
<text x="118.1" y="69.7">SW5</text>
<text x="177.6" y="67.9">R147</text>
<text x="185.7" y="69.7">FB4</text>
<text x="193" y="67.9">R148</text>
<text x="210.2" y="67.9">C208</text>
<text x="210.2" y="69.6">22uF</text>
<text x="221.8" y="67.9">C209</text>
<text x="221.8" y="69.6">22uF</text>
<text x="28.8" y="77.5">C211</text>
<text x="36.5" y="77.5">C212</text>
<text x="54.1" y="72.7">C213</text>
<text x="89.4" y="75.5">16</text>
<text x="93.6" y="72.9">VIN2</text>
<text x="93.6" y="76.7">VCC</text>
<text x="105.3" y="72.9">SW2</text>
<text x="105.3" y="74.8">SW3</text>
<text x="105.3" y="76.7">SW4</text>
<text x="111.4" y="73.5">13</text>
<text x="111.4" y="75.5">15</text>
<text x="118.1" y="73.6">SW7</text>
<text x="118.1" y="75.5">SW8</text>
<text x="177.6" y="73.7">NC</text>
<text x="193" y="73.7">0</text>
<text x="28.8" y="79.2">22uF</text>
<text x="36.5" y="79.2">22uF</text>
<text x="54.1" y="80.6">1uF</text>
<text x="64.9" y="82.1">VRM_ENB</text>
<text x="89.4" y="81.3">12</text>
<text x="93.6" y="82.5">EN/SYNC</text>
<text x="105.9" y="82.5">FB1</text>
<text x="111.4" y="81.3">22</text>
<text x="111.4" y="83.2">6</text>
<text x="118.1" y="81.3">FB5</text>
<text x="64.9" y="85.2">R150</text>
<text x="64.9" y="87.5">NC</text>
<text x="81.5" y="85.2">BADD</text>
<text x="89.4" y="85.1">20</text>
<text x="93.6" y="86.4">GPIO</text>
<text x="105.9" y="84.4">FB2</text>
<text x="105.9" y="86.4">FB3</text>
<text x="105.9" y="88.3">FB4</text>
<text x="111.4" y="85.1">10</text>
<text x="111.4" y="87">18</text>
<text x="118.1" y="85.2">FB7</text>
<text x="118.1" y="87.1">FB8</text>
<text x="187.3" y="89.1">1uH 7A 0420</text>
<text x="189.2" y="87.2">L15</text>
<text x="227.8" y="87.2">VBANK2</text>
<text x="64.1" y="91">BADD</text>
<text x="79.5" y="90.8">VRM_SCL</text>
<text x="79.5" y="92.7">VRM_SDA</text>
<text x="90.3" y="90.9">7</text>
<text x="90.3" y="92.8">8</text>
<text x="93.6" y="92.2">SCL</text>
<text x="93.6" y="94.1">SDA</text>
<text x="104.6" y="94.1">NC_1</text>
<text x="106.5" y="92.2">NC</text>
<text x="111.4" y="90.9">11</text>
<text x="111.4" y="92.8">17</text>
<text x="174.1" y="91">SW7</text>
<text x="64.9" y="96.8">R151</text>
<text x="64.9" y="99.1">100K</text>
<text x="80.3" y="98.7">R152</text>
<text x="80.3" y="101">10K</text>
<text x="89.4" y="100.6">14</text>
<text x="90.3" y="98.6">3</text>
<text x="93.6" y="99.9">GND</text>
<text x="93.6" y="101.8">GND_1</text>
<text x="103.1" y="99.9">SGND1</text>
<text x="103.1" y="101.8">SGND2</text>
<text x="104.1" y="97.9">AGND</text>
<text x="111.4" y="98.6">21</text>
<text x="111.4" y="100.6">9</text>
<text x="111.4" y="96.7">19</text>
<text x="175.7" y="96.8">R158</text>
<text x="183.8" y="98.7">FB7</text>
<text x="191.1" y="96.8">R159</text>
<text x="210.2" y="96.8">C217</text>
<text x="210.2" y="98.5">22uF</text>
<text x="221.8" y="96.8">C218</text>
<text x="221.8" y="98.5">22uF</text>
<text x="92.5" y="104.7">MP5470</text>
<text x="175.7" y="102.6">NC</text>
<text x="189.2" y="106.5">L16</text>
<text x="191.1" y="102.6">0</text>
<text x="227.8" y="104.5">V1P5</text>
<text x="174.1" y="110.3">SW8</text>
<text x="187.3" y="108.4">1uH 7A 0420</text>
<text x="237.5" y="110.1">1.35V FOR LPDDR3</text>
<text x="193.4" y="118">FB8</text>
<text x="210.2" y="116.1">C219</text>
<text x="210.2" y="117.9">22uF</text>
<text x="221.8" y="116.1">C220</text>
<text x="221.8" y="117.9">22uF</text>
<text x="29.3" y="125.7">SW5</text>
<text x="42.5" y="123.8">0.47uH 9.5A 0420</text>
<text x="44.4" y="121.9">L6</text>
<text x="60.2" y="125.7">S+</text>
<text x="67.6" y="123.8">R153</text>
<text x="75.7" y="125.7">S-</text>
<text x="102.3" y="123.6">1.0V @</text>
<text x="109.8" y="123.6">6A</text>
<text x="113.9" y="121.9">V1P0</text>
<text x="67.6" y="129.6">1mOhm</text>
<text x="86.7" y="131.6">C20</text>
<text x="96.3" y="131.6">C214</text>
<text x="106" y="131.6">C215</text>
<text x="62.2" y="133.4">FB5</text>
<text x="86.7" y="133.3">22uF</text>
<text x="96.3" y="133.3">22uF</text>
<text x="106" y="133.3">22uF</text>
<text x="104.3" y="150.9">VBUS</text>
<text x="132.8" y="154.6">7</text>
<text x="136.1" y="155.8">IN1</text>
<text x="136.5" y="152">U59</text>
<text x="144.9" y="155.8">OUT1</text>
<text x="151.9" y="154.6">1</text>
<text x="193" y="150.9">V3P3_SUS</text>
<text x="231.6" y="150.9">V3P3_SUS</text>
<text x="8.1" y="160.4">S+</text>
<text x="23.2" y="157.6">R146</text>
<text x="113.7" y="160.5">C169</text>
<text x="121.6" y="159.6">R100</text>
<text x="132.8" y="156.5">8</text>
<text x="136.1" y="157.8">IN2</text>
<text x="144.9" y="157.8">OUT2</text>
<text x="151.9" y="156.5">2</text>
<text x="175.7" y="159.6">R169</text>
<text x="192.9" y="160.5">C168</text>
<text x="236.7" y="160.5">R161</text>
<text x="246.3" y="160.5">R160</text>
<text x="17.2" y="166.3">C210</text>
<text x="23.2" y="165.5">100</text>
<text x="23.2" y="167.3">R149</text>
<text x="55.6" y="166.2">4</text>
<text x="58.9" y="167.4">IN+</text>
<text x="59.3" y="163.6">U50</text>
<text x="113.7" y="162.3">10uF</text>
<text x="121.6" y="167.5">100K</text>
<text x="132.8" y="162.3">5</text>
<text x="132.8" y="166.2">6</text>
<text x="136.1" y="163.6">EN</text>
<text x="136.1" y="167.4">NR</text>
<text x="143.4" y="163.6">FB/SNS</text>
<text x="145.7" y="167.4">GND</text>
<text x="151.9" y="162.3">3</text>
<text x="151.9" y="166.2">4</text>
<text x="164.1" y="163.4">R170</text>
<text x="175.7" y="167.5">30.9K</text>
<text x="192.9" y="162.3">10uF</text>
<text x="236.7" y="162.8">10K</text>
<text x="246.3" y="162.8">10K</text>
<text x="249.4" y="166">VRM_SCL</text>
<text x="249.4" y="168">VRM_SDA</text>
<text x="261" y="167.3">VRM_SCL</text>
<text x="8.1" y="170.1">S-</text>
<text x="17.2" y="168">1uF</text>
<text x="55.6" y="170">5</text>
<text x="55.6" y="173.9">3</text>
<text x="58.9" y="171.3">IN-</text>
<text x="64.8" y="169.4">OUT</text>
<text x="70.9" y="168.1">6</text>
<text x="70.9" y="173.9">1</text>
<text x="81.5" y="169.2">ISENSE</text>
<text x="129.2" y="172.1">C232</text>
<text x="129.2" y="173.8">10nF</text>
<text x="136.7" y="170.9">TPS7A80</text>
<text x="164.1" y="171.3">10K</text>
<text x="261" y="169.2">VRM_SDA</text>
<text x="23.2" y="175.2">100</text>
<text x="31.7" y="174.8">V3P3</text>
<text x="50" y="179.8">C19</text>
<text x="58.9" y="175.1">V+</text>
<text x="64.6" y="177.1">GND</text>
<text x="65.1" y="175.1">REF</text>
<text x="70.9" y="175.8">2</text>
<text x="98.5" y="175.9">VBUS</text>
<text x="128.9" y="179.7">4</text>
<text x="132.6" y="177.1">U56</text>
<text x="144.2" y="179.7">3</text>
<text x="154.4" y="177.9">2.2uH</text>
<text x="156.4" y="175.9">L18</text>
<text x="202.7" y="175.9">V1P2</text>
<text x="50" y="181.6">100nF</text>
<text x="59.5" y="180.6">TP181</text>
<text x="107.9" y="185.6">C226</text>
<text x="115.8" y="180.8">R171</text>
<text x="128.9" y="183.6">1</text>
<text x="132.2" y="184.8">EN</text>
<text x="132.2" y="180.9">VIN</text>
<text x="139.1" y="180.9">SW</text>
<text x="139.7" y="184.8">FB</text>
<text x="144.2" y="183.6">5</text>
<text x="156.4" y="184.7">R173</text>
<text x="168" y="180.8">R172</text>
<text x="185.1" y="185.6">C227</text>
<text x="194.8" y="185.6">C228</text>
<text x="204.4" y="185.6">C229</text>
<text x="222" y="183.7">Title</text>
<text x="229.7" y="185.6">&lt;Title&gt;</text>
<text x="107.9" y="187.3">10uF</text>
<text x="115.8" y="188.7">100K</text>
<text x="138" y="188.7">GND</text>
<text x="144.2" y="187.4">2</text>
<text x="168" y="188.7">100K</text>
<text x="185.1" y="187.3">10uF</text>
<text x="194.8" y="187.3">10uF</text>
<text x="204.4" y="187.3">10uF</text>
<text x="222" y="189.5">Size</text>
<text x="223.9" y="191.4">B</text>
<text x="229.7" y="191.4">&lt;Doc&gt;</text>
<text x="229.7" y="189.5">Document Number</text>
<text x="285.7" y="189.5">Rev</text>
<text x="287.7" y="191.4">&lt;RevCode&gt;</text>
<text x="132.8" y="192.1">TLV62569DBV</text>
<text x="156.4" y="192.6">100K</text>
<text x="222" y="195.2">Date:</text>
<text x="232.1" y="195.2">Wednesday, November 01, 2023</text>
<text x="260.6" y="195.2">Sheet</text>
<text x="270.2" y="195.2">8</text>
<text x="276" y="195.2">of</text>
<text x="281.8" y="195.2">11</text>
</g>
<g font-size="1.4">
<text x="30.9" y="11.7">5</text>
<text x="88.8" y="11.7">4</text>
<text x="146.7" y="11.7">3</text>
<text x="204.6" y="11.7">2</text>
<text x="262.6" y="11.7">1</text>
<text x=".5" y="36.3">D</text>
<text x="292" y="36.3">D</text>
<text x=".5" y="82.2">C</text>
<text x="292" y="82.2">C</text>
<text x=".5" y="128">B</text>
<text x="292" y="128">B</text>
<text x=".5" y="173.9">A</text>
<text x="292" y="173.9">A</text>
<text x="30.9" y="197">5</text>
<text x="88.8" y="197">4</text>
<text x="146.7" y="197">3</text>
<text x="204.6" y="197">2</text>
<text x="262.6" y="197">1</text>
</g>
</svg>
